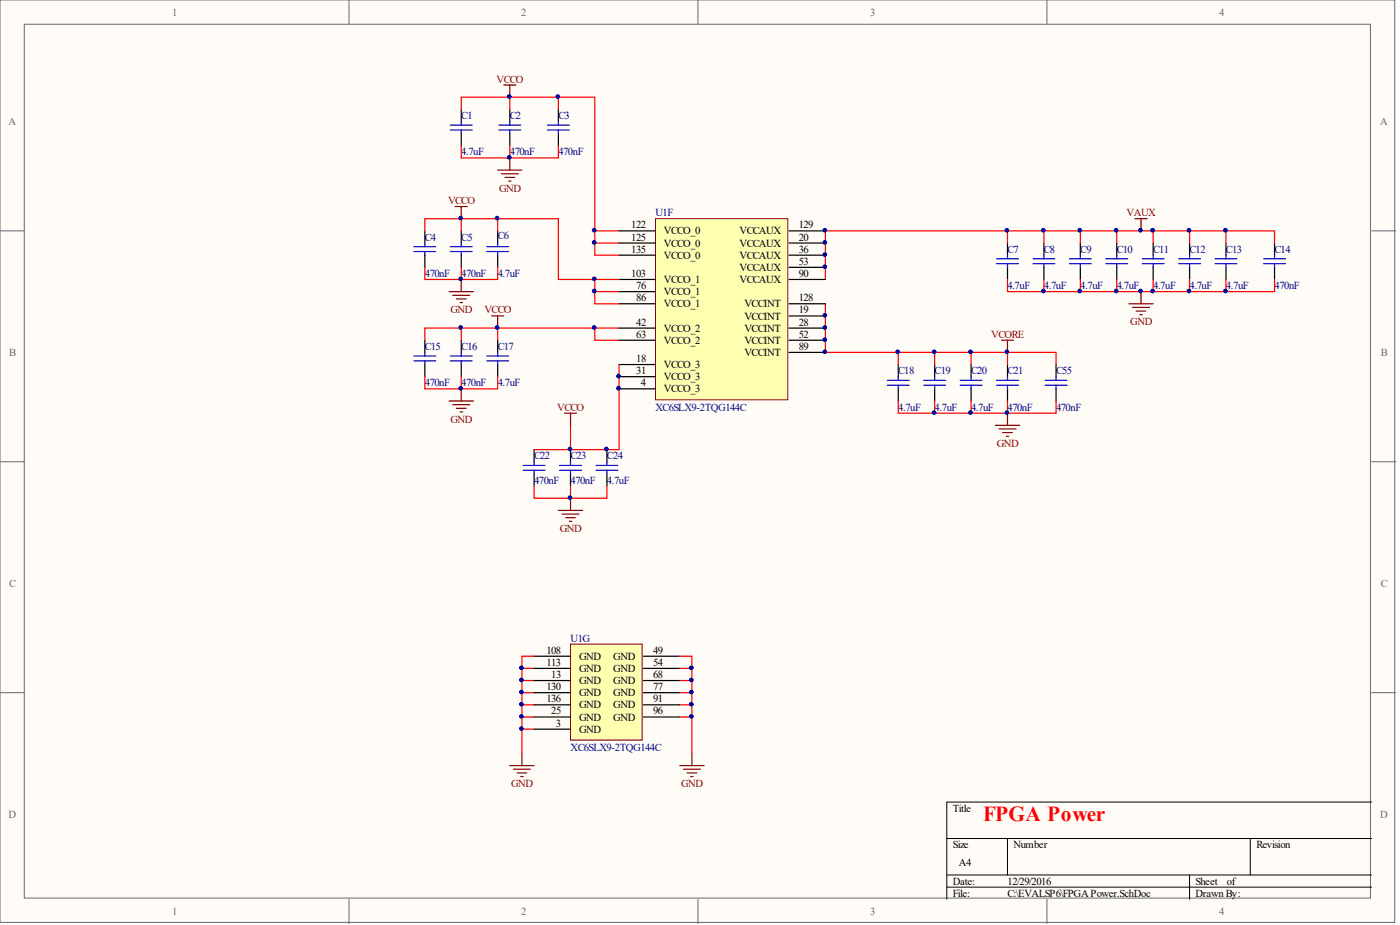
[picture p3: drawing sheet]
<svg xmlns="http://www.w3.org/2000/svg" width="292mm" height="193mm" viewBox="0 0 292 193" stroke-linecap="round" stroke-linejoin="round" font-family="sans-serif">
<g fill="#fffcf8" stroke="#696969" stroke-width=".21">
<path d="M0 0h291v192.4h-291z"/>
<path d="M5.1 5.1h280.8v182.3h-280.8z"/>
</g>
<path d="M72.8 0v5.1M145.6 0v5.1M218.4 0v5.1M0 48.2h5.1M286.2 48.2h5.1M0 96.3h5.1M286.2 96.3h5.1M0 144.5h5.1M286.2 144.5h5.1M72.8 187.6v5.1M145.6 187.6v5.1M218.4 187.6v5.1" fill="none" stroke="#696969" stroke-width=".21"/>
<path d="M197.5 174.9h88.7M210.2 174.9v7.6M260.9 174.9v7.6M286.2 167.3h-88.7v20.3M197.5 182.5h88.7M197.5 185.1h88.7M248.2 182.5v5.1" fill="none" stroke="#000" stroke-width=".21"/>
<g fill="none" stroke="#000" stroke-width=".25">
<path d="M96.2 22.8v2.5M96.2 27.9v2.5M106.4 22.8v2.5M106.4 27.9v2.5M116.5 22.8v2.5M116.5 27.9v2.5M88.6 48.2v2.5M88.6 53.2v2.6M96.2 48.2v2.5M96.2 53.2v2.6M103.8 48.2v2.5M103.8 53.2v2.6"/>
<path d="M210.2 50.7v2.5M210.2 55.8v2.5M217.8 50.7v2.5M217.8 55.8v2.5M225.4 50.7v2.5M225.4 55.8v2.5M233 50.7v2.5M233 55.8v2.5M240.6 50.7v2.5M240.6 55.8v2.5M248.2 50.7v2.5M248.2 55.8v2.5"/>
<path d="M255.8 50.7v2.5M255.8 55.8v2.5M265.9 50.7v2.5M265.9 55.8v2.5M88.6 71v2.5M88.6 76.1v2.5M96.2 71v2.5M96.2 76.1v2.5M103.8 71v2.5M103.8 76.1v2.5M187.4 76.1v2.5M195 76.1v2.5"/>
<path d="M202.6 76.1v2.5M210.2 76.1v2.5M111.4 93.8v2.5M111.4 98.9v2.5M119 93.8v2.5M119 98.9v2.5M126.6 93.8v2.5M126.6 98.9v2.5M187.4 81.1v2.6M195 81.1v2.6M202.6 81.1v2.6M210.2 81.1v2.6"/>
</g>
<g fill="none" stroke="#00f" stroke-width=".25">
<path d="M94 27.1h4.5M94 26.1h4.5M96.2 25.3v.8M96.2 27.1v.8M104.1 27.1h4.5M104.1 26.1h4.5M106.4 25.3v.8M106.4 27.1v.8M114.2 27.1h4.6M114.2 26.1h4.6M116.5 25.3v.8M116.5 27.1v.8"/>
<path d="M86.4 52.5h4.5M86.4 51.5h4.5M88.6 50.7v.8M88.6 52.5v.7M94 52.5h4.5M94 51.5h4.5M96.2 50.7v.8M96.2 52.5v.7M101.6 52.5h4.5M101.6 51.5h4.5M103.8 50.7v.8M103.8 52.5v.7"/>
<path d="M207.9 55h4.6M207.9 54h4.6M210.2 53.2v.8M210.2 55v.8M215.5 55h4.6M215.5 54h4.6M217.8 53.2v.8M217.8 55v.8M223.1 55h4.6M223.1 54h4.6M225.4 53.2v.8M225.4 55v.8"/>
<path d="M230.7 55h4.6M230.7 54h4.6M233 53.2v.8M233 55v.8M238.3 55h4.6M238.3 54h4.6M240.6 53.2v.8M240.6 55v.8M245.9 55h4.6M245.9 54h4.6M248.2 53.2v.8M248.2 55v.8"/>
<path d="M253.5 55h4.6M253.5 54h4.6M255.8 53.2v.8M255.8 55v.8M263.6 55h4.6M263.6 54h4.6M265.9 53.2v.8M265.9 55v.8M86.4 75.3h4.5M86.4 74.3h4.5M88.6 73.5v.8M88.6 75.3v.8"/>
<path d="M94 75.3h4.5M94 74.3h4.5M96.2 73.5v.8M96.2 75.3v.8M101.6 75.3h4.5M101.6 74.3h4.5M103.8 73.5v.8M103.8 75.3v.8M185.1 79.3h4.6M187.4 78.6v.7M192.7 79.3h4.6M195 78.6v.7"/>
<path d="M200.3 79.3h4.6M202.6 78.6v.7M207.9 79.3h4.6M210.2 78.6v.7M109.2 98.1h4.5M109.2 97.1h4.5M111.4 96.3v.8M111.4 98.1v.8M116.8 98.1h4.5M116.8 97.1h4.5M119 96.3v.8M119 98.1v.8"/>
<path d="M124.4 98.1h4.5M124.4 97.1h4.5M126.6 96.3v.8M126.6 98.1v.8M185.1 80.4h4.6M187.4 80.4v.7M192.7 80.4h4.6M195 80.4v.7M200.3 80.4h4.6M202.6 80.4v.7M207.9 80.4h4.6M210.2 80.4v.7"/>
</g>
<g fill="none" stroke="#800000" stroke-width=".25">
<path d="M105.1 17.7h2.5M106.4 17.7v2.6M103.8 35.5h5.1M104.6 36.2h3.5M105.4 37h2M106.1 37.8h.5M106.4 33v2.5M95 43.1h2.5M96.2 43.1v2.5M96.2 58.3v2.5M236.8 45.6h2.5M238.1 45.6v2.6"/>
<path d="M93.7 60.8h5.1M94.5 61.6h3.5M95.2 62.4h2.1M96 63.1h.5M102.6 65.9h2.5M103.8 65.9v2.5M208.9 71h2.6M210.2 71v2.5M235.5 63.4h5.1M236.3 64.1h3.5M237.1 64.9h2M237.8 65.7h.5"/>
<path d="M238.1 60.8v2.6M93.7 83.7h5.1M94.5 84.4h3.5M95.2 85.2h2.1M96 85.9h.5M96.2 81.1v2.6M117.8 86.2h2.5M119 86.2v2.5M207.7 88.7h5M208.4 89.5h3.6M209.2 90.2h2M210 91h.5"/>
<path d="M210.2 86.2v2.5M116.5 106.5h5.1M117.3 107.2h3.5M118 108h2M118.8 108.8h.5M119 103.9v2.6M106.4 159.7h5M108.9 157.2v2.5M141.8 159.7h5.1M144.4 157.2v2.5M107.1 160.5h3.6M107.9 161.2h2"/>
<path d="M108.6 162h.6M142.6 160.5h3.5M143.3 161.2h2.1M144.1 162h.5"/>
</g>
<g fill="none" stroke="#f00" stroke-width=".25">
<path d="M96.2 30.4v2.6h20.3v-2.6M96.2 22.8v-2.5h20.3v2.5M106.4 20.3v2.5M106.4 30.4v2.6M116.5 20.3h7.6v27.9h5.1M88.6 55.8v2.5h15.2v-2.5M96.2 45.6v2.6M96.2 55.8v2.5M103.8 48.2v-2.6h12.7v12.7h7.6M103.8 45.6h-15.2v2.6M124.1 50.7h5.1M210.2 48.2h-38v10.1"/>
<path d="M210.2 58.3v2.5h55.7v-2.5M210.2 50.7v-2.5h55.7v2.5M217.8 48.2v2.5M217.8 58.3v2.5M225.4 48.2v2.5M225.4 58.3v2.5M233 48.2v2.5M233 58.3v2.5M240.6 48.2v2.5M240.6 58.3v2.5M248.2 48.2v2.5M248.2 58.3v2.5"/>
<path d="M255.8 48.2v2.5M255.8 58.3v2.5M88.6 78.6v2.5h15.2v-2.5M96.2 68.4v2.6M96.2 78.6v2.5M103.8 68.4v2.6M124.1 68.4h-35.5v2.6M124.1 60.8h5.1M129.2 68.4h-5.1v2.6h5.1M172.2 63.4v10.1h15.2M195 73.5v2.6M202.6 73.5v2.6"/>
<path d="M119 88.7v5.1M195 83.7v2.5M202.6 83.7v2.5M111.4 101.4v2.5h15.2v-2.5M119 101.4v2.5M108.9 139.4h2.5M141.8 139.4h2.6M108.9 142h2.5M108.9 144.5h2.5M108.9 147h2.5M108.9 149.6h2.5M108.9 152.1h2.5"/>
<path d="M141.8 142h2.6M141.8 144.5h2.6M141.8 147h2.6M141.8 149.6h2.6"/>
</g>
<path d="M136.8 45.6h27.6v37.8h-27.6z" fill="#ffffb0" stroke="#800000" stroke-width=".21"/>
<g fill="none" stroke="#000" stroke-width=".25">
<path d="M129.2 48.2h7.6M129.2 50.7h7.6M129.2 53.2h7.6M129.2 58.3h7.6M164.6 48.2h7.6M164.6 50.7h7.6M164.6 53.2h7.6M164.6 55.8h7.6M164.6 58.3h7.6M129.2 63.4h7.6M129.2 68.4h7.6M129.2 71h7.6"/>
<path d="M129.2 60.8h7.6M129.2 76.1h7.6M129.2 78.6h7.6M164.6 63.4h7.6M164.6 65.9h7.6M164.6 68.4h7.6M164.6 71h7.6M164.6 73.5h7.6M129.2 81.1h7.6"/>
</g>
<path d="M119 134.4h15v20h-15z" fill="#ffffb0" stroke="#800000" stroke-width=".21"/>
<g fill="none" stroke="#000" stroke-width=".25">
<path d="M220.3 76.1v2.5M220.3 81.1v2.6M111.4 136.9h7.6M111.4 139.4h7.6M134.2 136.9h7.6M134.2 139.4h7.6M111.4 142h7.6M111.4 144.5h7.6M111.4 147h7.6M111.4 149.6h7.6M111.4 152.1h7.6M134.2 142h7.6"/>
<path d="M134.2 144.5h7.6M134.2 147h7.6M134.2 149.6h7.6"/>
</g>
<path d="M124.1 48.2v5h5.1M129.2 58.3h-5.1v5.1h5.1M129.2 76.1v17.7h-17.8M187.4 76.1v-2.6h22.8v2.6M210.2 73.5h10.1v2.6M187.4 83.7v2.5h22.8v-2.5M220.3 83.7v2.5h-10.1M111.4 136.9h-2.5v20.3M141.8 136.9h2.6v20.3" fill="none" stroke="#f00" stroke-width=".25"/>
<path d="M218.1 79.3h4.5M220.3 78.6v.7M218.1 80.4h4.5M220.3 80.4v.7" fill="none" stroke="#00f" stroke-width=".25"/>
<g fill="#000080" stroke="#000080" stroke-width=".21">
<circle cx="96.1" cy="81" r=".38"/>
<circle cx="96.1" cy="68.3" r=".38"/>
<circle cx="96.1" cy="58.2" r=".38"/>
<circle cx="96.1" cy="45.5" r=".38"/>
<circle cx="103.7" cy="68.3" r=".38"/>
<circle cx="103.7" cy="45.5" r=".38"/>
<circle cx="106.2" cy="32.8" r=".38"/>
<circle cx="106.2" cy="20.1" r=".38"/>
<circle cx="108.8" cy="152" r=".38"/>
<circle cx="108.8" cy="149.5" r=".38"/>
<circle cx="108.8" cy="146.9" r=".38"/>
<circle cx="108.8" cy="144.4" r=".38"/>
<circle cx="108.8" cy="141.8" r=".38"/>
<circle cx="108.8" cy="139.3" r=".38"/>
<circle cx="116.4" cy="20.1" r=".38"/>
<circle cx="118.9" cy="103.8" r=".38"/>
<circle cx="118.9" cy="93.7" r=".38"/>
<circle cx="124" cy="68.3" r=".38"/>
<circle cx="124" cy="60.7" r=".38"/>
<circle cx="124" cy="58.2" r=".38"/>
<circle cx="124" cy="50.6" r=".38"/>
<circle cx="124" cy="48" r=".38"/>
<circle cx="126.5" cy="93.7" r=".38"/>
<circle cx="129" cy="81" r=".38"/>
<circle cx="129" cy="78.5" r=".38"/>
<circle cx="144.2" cy="149.5" r=".38"/>
<circle cx="144.2" cy="146.9" r=".38"/>
<circle cx="144.2" cy="144.4" r=".38"/>
<circle cx="144.2" cy="141.8" r=".38"/>
<circle cx="144.2" cy="139.3" r=".38"/>
<circle cx="172.1" cy="73.4" r=".38"/>
<circle cx="172.1" cy="70.9" r=".38"/>
<circle cx="172.1" cy="68.3" r=".38"/>
<circle cx="172.1" cy="65.8" r=".38"/>
<circle cx="172.1" cy="55.6" r=".38"/>
<circle cx="172.1" cy="53.1" r=".38"/>
<circle cx="172.1" cy="50.6" r=".38"/>
<circle cx="172.1" cy="48" r=".38"/>
<circle cx="187.3" cy="73.4" r=".38"/>
<circle cx="194.9" cy="86.1" r=".38"/>
<circle cx="194.9" cy="73.4" r=".38"/>
<circle cx="202.5" cy="86.1" r=".38"/>
<circle cx="202.5" cy="73.4" r=".38"/>
<circle cx="210.1" cy="86.1" r=".38"/>
<circle cx="210.1" cy="73.4" r=".38"/>
<circle cx="210.1" cy="48" r=".38"/>
<circle cx="217.7" cy="60.7" r=".38"/>
<circle cx="217.7" cy="48" r=".38"/>
<circle cx="225.3" cy="60.7" r=".38"/>
<circle cx="225.3" cy="48" r=".38"/>
<circle cx="232.9" cy="60.7" r=".38"/>
<circle cx="232.9" cy="48" r=".38"/>
<circle cx="237.9" cy="60.7" r=".38"/>
<circle cx="237.9" cy="48" r=".38"/>
<circle cx="240.5" cy="60.7" r=".38"/>
<circle cx="240.5" cy="48" r=".38"/>
<circle cx="248.1" cy="60.7" r=".38"/>
<circle cx="248.1" cy="48" r=".38"/>
<circle cx="255.7" cy="60.7" r=".38"/>
<circle cx="255.7" cy="48" r=".38"/>
</g>
<text font-size="4.5" fill="#f00" x="205.1" y="171.4">FPGA Power</text>
<g font-size="2.2" fill="#696969">
<text x="35.9" y="3.3">1</text>
<text x="108.7" y="3.3">2</text>
<text x="181.5" y="3.3">3</text>
<text x="254.4" y="3.3">4</text>
<text x="1.8" y="26.1">A</text>
<text x="288" y="26.1">A</text>
<text x="1.9" y="74.2">B</text>
<text x="288.1" y="74.2">B</text>
<text x="1.9" y="122.4">C</text>
<text x="288.1" y="122.4">C</text>
<text x="1.8" y="170.6">D</text>
<text x="288" y="170.6">D</text>
<text x="35.9" y="190.9">1</text>
<text x="108.7" y="190.9">2</text>
<text x="181.5" y="190.9">3</text>
<text x="254.4" y="190.9">4</text>
</g>
<g font-size="2.2" fill="#800000">
<text x="103.6" y="17.2">VCCO</text>
<text x="104.1" y="40">GND</text>
<text x="93.5" y="42.6">VCCO</text>
<text x="235.1" y="45.1">VAUX</text>
<text x="94" y="65.4">GND</text>
<text x="101.1" y="65.4">VCCO</text>
<text x="206.8" y="70.5">VCORE</text>
<text x="235.8" y="67.9">GND</text>
<text x="94" y="88.2">GND</text>
<text x="116.3" y="85.7">VCCO</text>
<text x="208" y="93.3">GND</text>
<text x="116.8" y="111">GND</text>
<text x="106.6" y="164.2">GND</text>
<text x="142.1" y="164.2">GND</text>
</g>
<g font-size="2.2" fill="#000080">
<text x="96.2" y="24.8">C1</text>
<text x="106.4" y="24.8">C2</text>
<text x="116.5" y="24.8">C3</text>
<text x="96.2" y="32.4">4.7uF</text>
<text x="106.4" y="32.4">470nF</text>
<text x="116.5" y="32.4">470nF</text>
<text x="136.8" y="45.1">U1F</text>
<text x="88.6" y="50.2">C4</text>
<text x="96.2" y="50.2">C5</text>
<text x="103.8" y="49.9">C6</text>
<text x="210.2" y="52.7">C7</text>
<text x="217.8" y="52.7">C8</text>
<text x="225.4" y="52.7">C9</text>
<text x="233" y="52.7">C10</text>
<text x="240.6" y="52.7">C11</text>
<text x="248.2" y="52.7">C12</text>
<text x="255.8" y="52.7">C13</text>
<text x="265.9" y="52.7">C14</text>
<text x="88.6" y="57.8">470nF</text>
<text x="96.2" y="57.8">470nF</text>
<text x="103.8" y="57.8">4.7uF</text>
<text x="210.2" y="60.3">4.7uF</text>
<text x="217.8" y="60.3">4.7uF</text>
<text x="225.4" y="60.3">4.7uF</text>
<text x="233" y="60.3">4.7uF</text>
<text x="240.6" y="60.3">4.7uF</text>
<text x="248.2" y="60.3">4.7uF</text>
<text x="255.8" y="60.3">4.7uF</text>
<text x="265.9" y="60.3">470nF</text>
<text x="88.6" y="73">C15</text>
<text x="96.2" y="73">C16</text>
<text x="103.8" y="73">C17</text>
<text x="88.6" y="80.6">470nF</text>
<text x="96.2" y="80.6">470nF</text>
<text x="103.8" y="80.6">4.7uF</text>
<text x="187.4" y="78.1">C18</text>
<text x="195" y="78.1">C19</text>
<text x="202.6" y="78.1">C20</text>
<text x="210.2" y="78.1">C21</text>
<text x="220.3" y="78.1">C55</text>
<text x="136.8" y="85.7">XC6SLX9-2TQG144C</text>
<text x="187.4" y="85.7">4.7uF</text>
<text x="195" y="85.7">4.7uF</text>
<text x="202.6" y="85.7">4.7uF</text>
<text x="210.2" y="85.7">470nF</text>
<text x="220.3" y="85.7">470nF</text>
<text x="111.4" y="95.8">C22</text>
<text x="119" y="95.8">C23</text>
<text x="126.6" y="95.8">C24</text>
<text x="111.4" y="100.9">470nF</text>
<text x="119" y="100.9">470nF</text>
<text x="126.6" y="100.9">4.7uF</text>
<text x="119" y="133.8">U1G</text>
<text x="119" y="156.7">XC6SLX9-2TQG144C</text>
</g>
<g font-size="2.2">
<text x="131.7" y="47.6">122</text>
<text x="166.6" y="47.6">129</text>
<text x="131.7" y="50.2">125</text>
<text x="131.7" y="52.7">135</text>
<text x="138.5" y="48.9">VCCO_0</text>
<text x="138.5" y="51.4">VCCO_0</text>
<text x="138.5" y="54">VCCO_0</text>
<text x="154.3" y="48.9">VCCAUX</text>
<text x="154.3" y="51.4">VCCAUX</text>
<text x="154.3" y="54">VCCAUX</text>
<text x="166.6" y="50.2">20</text>
<text x="166.6" y="52.7">36</text>
<text x="131.7" y="57.8">103</text>
<text x="138.5" y="59">VCCO_1</text>
<text x="154.3" y="56.5">VCCAUX</text>
<text x="154.3" y="59">VCCAUX</text>
<text x="166.6" y="55.2">53</text>
<text x="166.6" y="57.8">90</text>
<text x="132.7" y="60.3">76</text>
<text x="132.7" y="62.9">86</text>
<text x="138.5" y="61.6">VCCO_1</text>
<text x="138.5" y="64.1">VCCO_1</text>
<text x="155.3" y="64.1">VCCINT</text>
<text x="166.6" y="62.9">128</text>
<text x="166.6" y="65.4">19</text>
<text x="132.7" y="67.9">42</text>
<text x="132.7" y="70.5">63</text>
<text x="138.5" y="69.2">VCCO_2</text>
<text x="138.5" y="71.7">VCCO_2</text>
<text x="155.3" y="66.7">VCCINT</text>
<text x="155.3" y="69.2">VCCINT</text>
<text x="155.3" y="71.7">VCCINT</text>
<text x="166.6" y="67.9">28</text>
<text x="166.6" y="70.5">52</text>
<text x="132.7" y="75.5">18</text>
<text x="138.5" y="76.8">VCCO_3</text>
<text x="155.3" y="74.3">VCCINT</text>
<text x="166.6" y="73">89</text>
<text x="132.7" y="78.1">31</text>
<text x="133.7" y="80.6">4</text>
<text x="138.5" y="79.3">VCCO_3</text>
<text x="138.5" y="81.9">VCCO_3</text>
<text x="114" y="136.4">108</text>
<text x="120.8" y="137.6">GND</text>
<text x="127.9" y="137.6">GND</text>
<text x="136.3" y="136.4">49</text>
<text x="114" y="138.9">113</text>
<text x="114" y="144">130</text>
<text x="115" y="141.4">13</text>
<text x="120.8" y="140.2">GND</text>
<text x="120.8" y="142.7">GND</text>
<text x="127.9" y="140.2">GND</text>
<text x="127.9" y="142.7">GND</text>
<text x="136.3" y="138.9">54</text>
<text x="136.3" y="141.4">68</text>
<text x="136.3" y="144">77</text>
<text x="114" y="146.5">136</text>
<text x="115" y="149.1">25</text>
<text x="120.8" y="145.3">GND</text>
<text x="120.8" y="147.8">GND</text>
<text x="127.9" y="145.3">GND</text>
<text x="127.9" y="147.8">GND</text>
<text x="136.3" y="146.5">91</text>
<text x="136.3" y="149.1">96</text>
<text x="116" y="151.6">3</text>
<text x="120.8" y="150.3">GND</text>
<text x="120.8" y="152.9">GND</text>
<text x="127.9" y="150.3">GND</text>
<text x="198.8" y="169.3">Title</text>
<text x="198.8" y="176.9">Size</text>
<text x="211.5" y="176.9">Number</text>
<text x="262.1" y="176.9">Revision</text>
<text x="198.8" y="184.5">Date:</text>
<text x="200.1" y="180.7">A4</text>
<text x="210.2" y="184.5">12/29/2016</text>
<text x="249.5" y="184.5">Sheet</text>
<text x="256" y="184.5">of</text>
<text x="198.8" y="187.1">File:</text>
<text x="210.2" y="187.1">C:\EVALSP6\FPGA Power.SchDoc</text>
<text x="249.5" y="187.1">Drawn By:</text>
</g>
</svg>
